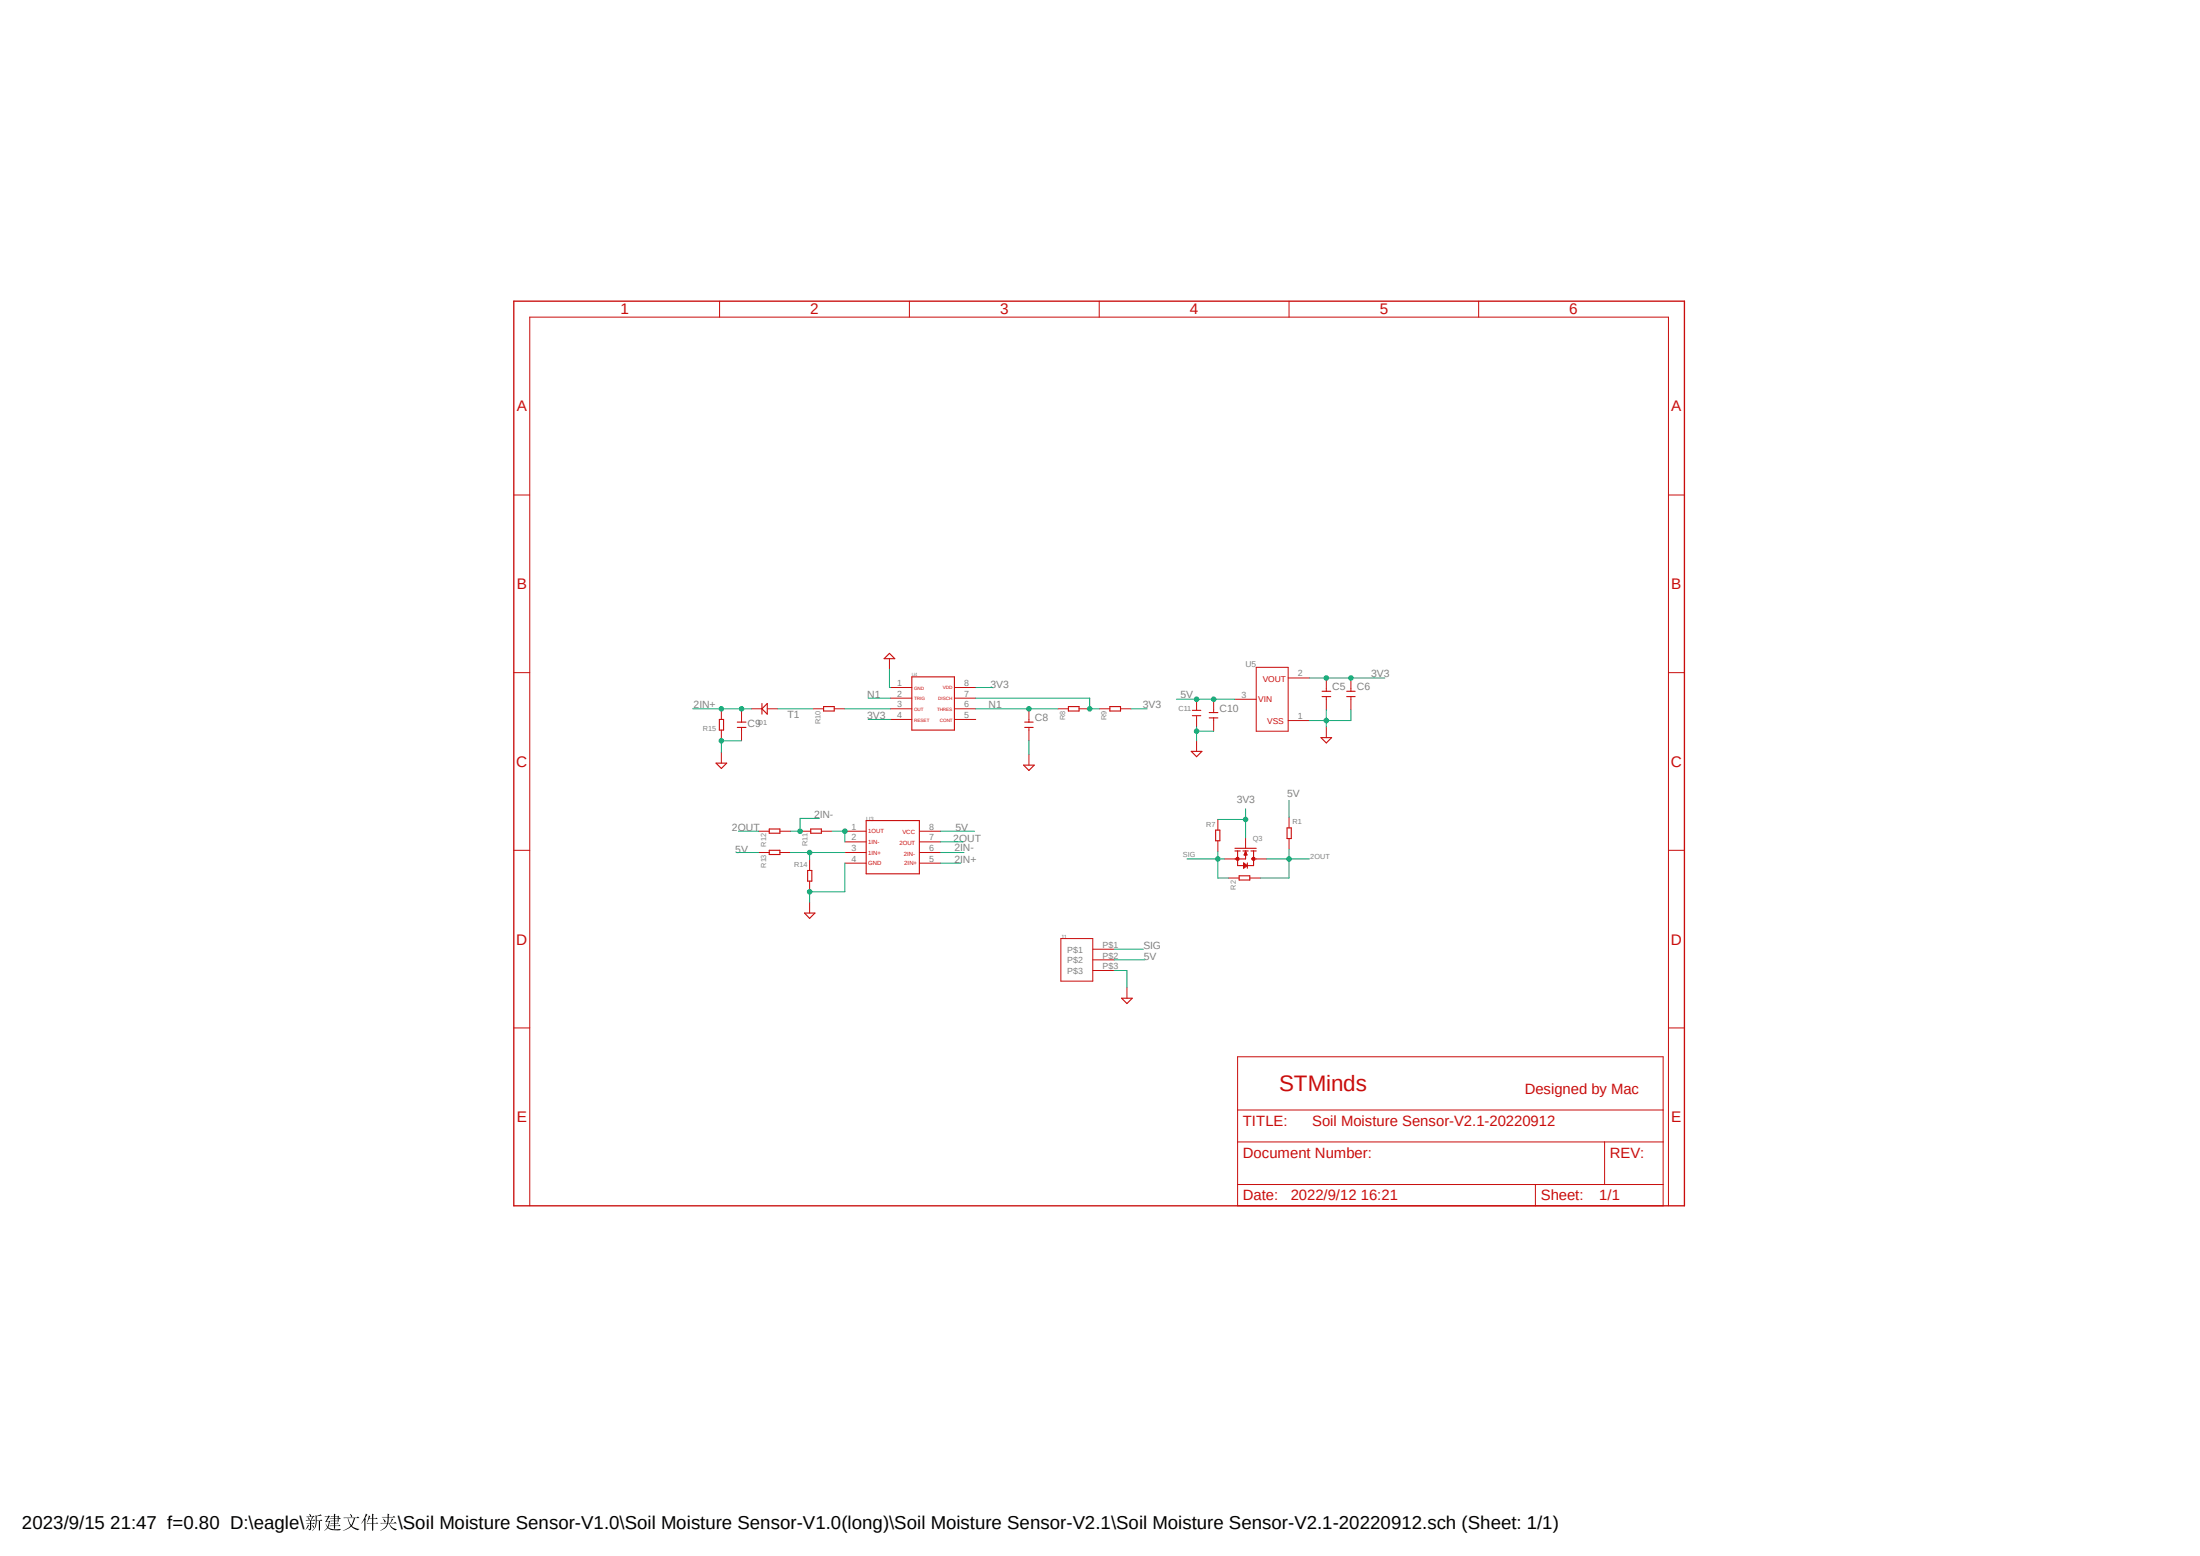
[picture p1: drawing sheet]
<svg xmlns="http://www.w3.org/2000/svg" width="420mm" height="297mm" viewBox="0 0 420 297" stroke-linecap="round" stroke-linejoin="round" font-family="sans-serif">
<path d="M60.2 289.2l.3 .1 .7-.2 .2 .2-.9 .1v.8h.6l.2-.2 .3 .3h-.5v1.8l-.2 .1v-1.9h-.4a1.65 1.65 0 0 1-.9 1.8 2.78 2.78 0 0 0 .6-2.6zM58.7 289.6l.4 .2-.1 .4zM59.5 291.1l.4 .3v.3zM58.8 291l.3 .2-.7 .8zM58.5 289.5h.7l-.1-.5 .3 .2-.1 .3h.3l.2-.2 .3 .3h-.5l.2 .1-.4 .5h.4l.1-.2 .3 .3h-.8v.5h.3l.2-.2 .2 .3h-.7v.9l-.3 .3-.3-.3h.4v-.9l-.7-.1h.7v-.5h-.7l-.2-.1h1.1l.2-.6h-1zM61.9 289.4h.8l.1-.1 .2 .2-.6 .9h.4l.1-.1 .2 .1-.4 .9a.4 .4 0 0 0 .5 .5l.7 .1 1.2-.1a1.77 1.77 0 0 1-1.7 .3l-.8-.4-.7 .4 .6-.6-.4-.7 .4 .6 .3-.9-.6 .1-.1-.2 .6-.9h-.6zM63.1 289.4h.7v-.5l.3 .2-.1 .3h.4l.2-.1 .2 .2-.2 .4 .3-.2 .2 .2h-.5l.1 .5-.2 .1v-.1h-.5v.3l.5-.1 .2 .2h-.7v.4h.6l.2-.2 .2 .3h-1v.5h-.2v-.5h-.8l-.1-.1h.9v-.4l-.6 .1-.1-.2h.7v-.3h-.6l-.1-.1h.7v-.4l-.8 .1-.1-.1h.9v-.4l-.6 .1zM64 289.5v.4h.5v-.4zM64 289.9v.4h.5v-.4zM66.8 289a.36 .36 0 0 1 .4 .2 .36 .36 0 0 1-.1 .4zM65.5 289.7h2.6l.2-.2 .3 .3h-.8l-.6 1.5 .6 .4 .8 .2-.3 .2-.7-.3-.5-.4-.6 .4-1.1 .4 1.5-.9-.5-1.5h-.7zM66.5 289.8l.6 1.3 .5-1.3zM70.4 289.3l.3 .1-.2 .5h.5v-1l.4 .2-.2 .1v.7h.5l.1-.2 .3 .2h-.9v.8h.6l.2-.1 .2 .2h-1v.5a.77 .77 0 0 1-.2 .9v-1.4l-.9 .1-.1-.2h1v-.8h-.6l-.4 .7zM69.8 288.9l.3 .2-.4 .7 .2 .1-.1 .2v2l-.2 .1v-2.1l-.6 .7 .6-1zM72.9 289.6h1.1v-.7l.3 .2-.1 .5h.8l.2-.3 .3 .3h-1.3l-.1 1.1h.4l.3-.8 .3 .1-.5 .7h.6l.2-.2 .3 .3h-1.4l.6 .7 .9 .5-.3 .1-.6-.3-.6-1h-.2a1.86 1.86 0 0 1-1.5 1.4 2.34 2.34 0 0 0 1.3-1.4h-1.2l-.1-.1h1.3l.1-1.1zM73.1 289.9a.41 .41 0 0 1 .4 .2 .41 .41 0 0 1 0 .5z" fill="#000"/>
<path d="M45.7 55.5l328.7 181M374.4 55.5l-328.7 181" fill="none" stroke="#fff" stroke-width=".19"/>
<g fill="none" stroke="#c90d0c" stroke-width=".21">
<path d="M137.3 137.3h.8v2.1h-.8zM140.8 138.9h1.6M140.8 137.8h1.6M145.5 134.3v2M146.5 134.3v2l-1-1zM157.2 134.9h2.1v.8h-2.1zM169.8 124.7l1 1h-2zM174.1 129.2h8.1v10.2h-8.1zM195.6 138.9h1.6M195.6 137.8h1.6M204 134.9h2v.8h-2zM211.9 134.9h2v.8h-2z"/>
<path d="M227.6 136.6h1.6M227.6 135.6h1.6M230.8 137h1.7M230.8 136h1.7M252.4 133h1.6M252.4 132h1.6M257.1 133h1.6M257.1 132h1.6M136.7 145.7h2l-1 1zM146.9 158.2h2v.8h-2zM154.8 158.2h2v.8h-2zM165.4 156.6h10.1v10.2h-10.1z"/>
<path d="M195.4 146h2l-1 1.1zM227.4 143.4h2l-1 1zM232.1 158.5h.8v2h-.8zM252.2 140.8h2l-1 1zM146.9 162.3h2v.8h-2zM153.6 174.3h2l-1 1zM154.2 166.2h.8v2h-.8zM235.8 162.4h1M235.8 161.9h4M236.3 162.4v2.8h3v-2.8M237.3 162.4h1M237.4 164.7l.7 .5-.7 .5z"/>
<path d="M237.4 165l.4 .2M237.5 165l.3 .2M237.5 163.2l.3-.8 .2 .8M237.5 163.2h.5M237.8 162.7v1.3h-1.5M237.8 165.2l-.4 .3M237.8 165.2l-.3 .3M237.8 162.7l.2 .5M237.8 162.7l-.3 .5M237.9 162.8l-.4 .4M238.1 164.7v1M238.8 162.4h1"/>
</g>
<g fill="none" stroke="#c90d0c" stroke-width=".19">
<path d="M137.7 135.3v2M137.7 139.4v2M141.6 135.3v2.5M141.6 138.9v2.5M143.4 135.3h2.1M146.5 135.3h2M155.2 135.3h2M159.3 135.3h2M169.8 125.7v2.1M170 135.3h4.1M170 131.2h4.1M170 133.3h4.1"/>
<path d="M170 137.3h4.1M182.2 135.3h4.1M182.2 131.2h4.1M182.2 133.3h4.1M182.2 137.3h4.1M196.4 135.3v2.5M196.4 138.9v2.5M201.9 135.3h2.1M206 135.3h2M209.8 135.3h2.1M213.9 135.3h2M228.4 133.5v2"/>
<path d="M228.4 136.7v2.1M231.7 133.5v2.5M231.7 137v2.6M235.8 133.5h4M239.8 127.4h6.1v12.2h-6.1zM245.9 137.5h4.1M245.9 129.4h4.1M253.2 129.4v2.6M253.2 133v2.5M253.2 138.8v2M257.9 129.4v2.6M257.9 133v2.5"/>
<path d="M137.7 143.6v2.1M144.8 158.7h2.1M148.9 158.7h2M152.7 158.7h2.1M156.8 158.7h2M161.3 158.7h4.1M175.5 158.7h4.1M196.4 144v2M228.4 141.4v2M232.5 156.4v2.1M144.8 162.7h2.1M148.9 162.7h2"/>
<path d="M154.6 164.1v2.1M154.6 168.2v2M154.6 172.3v2M161.3 160.7h4.1M161.3 162.7h4.1M161.3 164.8h4.1M175.5 160.7h4.1M175.5 162.7h4.1M175.5 164.8h4.1M232.5 160.5v2M235.8 164h.5M239.3 164h.5"/>
</g>
<path d="M239.1 163.7h.4v.5h-.4l-.1-.2 .3-.2 .1 .2h-.4z" fill-rule="evenodd" fill="#c90d0c"/>
<path d="M239.1 163.7h.4v.5h-.4l-.1-.2 .3-.2 .1 .2h-.4z" fill="none" stroke="#c90d0c" stroke-width=".19"/>
<path d="M236.1 163.7h.4v.5h-.4l-.2-.2 .4-.2v.2h-.4z" fill-rule="evenodd" fill="#c90d0c"/>
<g fill="none" stroke="#c90d0c" stroke-width=".19">
<path d="M137.4 57.5v3M173.6 57.5v3M209.8 57.5v3M246.1 57.5v3M282.3 57.5v3M98.1 94.5h3M318.5 94.5h3.1M98.1 128.4h3M318.5 128.4h3.1M237.8 159.9v2M246.1 156v2M98.1 162.3h3"/>
<path d="M202.5 179.2h6.1v8.1h-6.1zM233.7 164h2.1M234.5 167.6h2.1M236.1 163.7h.4v.5h-.4l-.2-.2 .4-.2v.2h-.4zM238.6 167.6h2M239.8 164h2.1M246.1 160.1v2M318.5 162.3h3.1M98.1 196.2h3M208.6 181.2h4.1M208.6 183.2h4.1M208.6 185.3h4.1"/>
<path d="M215.1 188.5v2M318.5 196.2h3.1M236.3 201.7h81.2v28.5h-81.2zM236.3 218h81.2M236.3 211.9h81.2M306.3 218v8.1M101.1 230.2v-169.7h217.4v169.7M236.3 226.1h81.2M293.1 226.1v4.1"/>
</g>
<path d="M245.7 158h.8v2.1h-.8zM236.6 167.2h2v.8h-2zM214.1 190.5h2.1l-1.1 1.1z" fill="none" stroke="#c90d0c" stroke-width=".21"/>
<path d="M98.1 57.5h223.5v172.7h-223.5z" fill="none" stroke="#c90d0c" stroke-width=".25"/>
<path d="M169.8 127.8v3.4h.2M253.2 137.5v1.3M257.9 135.5v2h-7.9" fill="none" stroke="#0dab76" stroke-width=".19"/>
<circle cx="253.2" cy="137.5" r=".43" fill="#0dab76"/>
<g fill="none" stroke="#0dab76" stroke-width=".19">
<path d="M253.2 135.5v2M141.6 141.4h-3.9v2.2M196.4 141.4v2.6"/>
<circle cx="253.2" cy="137.5" r=".43"/>
</g>
<circle cx="137.7" cy="141.4" r=".43" fill="#0dab76"/>
<g fill="none" stroke="#0dab76" stroke-width=".19">
<path d="M228.4 138.8v2.6M228.4 139.6h3.3"/>
<circle cx="137.7" cy="141.4" r=".43"/>
</g>
<circle cx="228.4" cy="139.6" r=".43" fill="#0dab76"/>
<g fill="none" stroke="#0dab76" stroke-width=".19">
<path d="M161.3 164.8v5.4h-6.7v2.1"/>
<circle cx="228.4" cy="139.6" r=".43"/>
</g>
<circle cx="154.6" cy="170.2" r=".43" fill="#0dab76"/>
<g fill="none" stroke="#0dab76" stroke-width=".19">
<path d="M250 129.4h7.9M212.7 185.3h2.4v3.2"/>
<circle cx="154.6" cy="170.2" r=".43"/>
</g>
<circle cx="253.2" cy="129.4" r=".43" fill="#0dab76"/>
<g fill="none" stroke="#0dab76" stroke-width=".19">
<path d="M257.9 129.4h6.5"/>
<circle cx="253.2" cy="129.4" r=".43"/>
</g>
<circle cx="257.9" cy="129.4" r=".43" fill="#0dab76"/>
<g fill="none" stroke="#0dab76" stroke-width=".19">
<path d="M165.7 137.3h4.3M186.3 131.2h3.2M215.9 135.3h3.1M232.5 156.4h5.3M237.8 154.4v5.5"/>
<circle cx="257.9" cy="129.4" r=".43"/>
</g>
<circle cx="237.8" cy="156.4" r=".43" fill="#0dab76"/>
<g fill="none" stroke="#0dab76" stroke-width=".19">
<path d="M228.4 133.5h7.4"/>
<circle cx="237.8" cy="156.4" r=".43"/>
</g>
<circle cx="231.7" cy="133.5" r=".43" fill="#0dab76"/>
<g fill="none" stroke="#0dab76" stroke-width=".19">
<path d="M224.6 133.5h3.8"/>
<circle cx="231.7" cy="133.5" r=".43"/>
</g>
<circle cx="228.4" cy="133.5" r=".43" fill="#0dab76"/>
<g fill="none" stroke="#0dab76" stroke-width=".19">
<path d="M186.3 135.3h15.6M179.6 158.7h6.5M246.1 152.8v3.2M140.5 162.7h4.3M212.7 183.2h5.9"/>
<circle cx="228.4" cy="133.5" r=".43"/>
</g>
<circle cx="196.4" cy="135.3" r=".43" fill="#0dab76"/>
<g fill="none" stroke="#0dab76" stroke-width=".19">
<path d="M165.7 133.3h4.3M186.3 133.3h21.7v2h1.8"/>
<circle cx="196.4" cy="135.3" r=".43"/>
</g>
<circle cx="208" cy="135.3" r=".43" fill="#0dab76"/>
<g fill="none" stroke="#0dab76" stroke-width=".19">
<path d="M137.7 135.3h5.7M148.5 135.3h6.7M161.3 135.3h8.7"/>
<circle cx="208" cy="135.3" r=".43"/>
</g>
<circle cx="141.6" cy="135.3" r=".43" fill="#0dab76"/>
<g fill="none" stroke="#0dab76" stroke-width=".19">
<path d="M132.2 135.3h5.5"/>
<circle cx="141.6" cy="135.3" r=".43"/>
</g>
<circle cx="137.7" cy="135.3" r=".43" fill="#0dab76"/>
<g fill="none" stroke="#0dab76" stroke-width=".19">
<path d="M158.8 158.7h2.5v2M179.6 164.8h3.8"/>
<circle cx="137.7" cy="135.3" r=".43"/>
</g>
<circle cx="161.3" cy="158.7" r=".43" fill="#0dab76"/>
<g fill="none" stroke="#0dab76" stroke-width=".19">
<path d="M156.4 156.2h-3.7v2.5h-1.8"/>
<circle cx="161.3" cy="158.7" r=".43"/>
</g>
<circle cx="152.7" cy="158.7" r=".43" fill="#0dab76"/>
<g fill="none" stroke="#0dab76" stroke-width=".19">
<path d="M141 158.7h3.8M179.6 162.7h4.4M179.6 160.7h4.3M241.9 164h8.1"/>
<circle cx="152.7" cy="158.7" r=".43"/>
</g>
<circle cx="246.1" cy="164" r=".43" fill="#0dab76"/>
<g fill="none" stroke="#0dab76" stroke-width=".19">
<path d="M150.9 162.7h10.4M154.6 162.7v1.4M246.1 162.1v5.5h-5.5"/>
<circle cx="246.1" cy="164" r=".43"/>
</g>
<circle cx="154.6" cy="162.7" r=".43" fill="#0dab76"/>
<g fill="none" stroke="#0dab76" stroke-width=".19">
<path d="M226.6 164h7.1M232.5 162.5v1.5"/>
<circle cx="154.6" cy="162.7" r=".43"/>
</g>
<circle cx="232.5" cy="164" r=".43" fill="#0dab76"/>
<g fill="none" stroke="#0dab76" stroke-width=".19">
<path d="M232.5 164v3.6h2M212.7 181.2h5.6"/>
<circle cx="232.5" cy="164" r=".43"/>
</g>
<text font-size="4.3" fill="#c90d0c" x="244.2" y="208.3">STMinds</text>
<g font-size="3.6">
<text x="4.2" y="291.8">2023/9/15 21:47 f=0.80 D:\eagle\</text>
<text x="75.9" y="291.8">\Soil Moisture Sensor-V1.0\Soil Moisture Sensor-V1.0(long)\Soil Moisture Sensor-V2.1\Soil Moisture Sensor-V2.1-20220912.sch (Sheet: 1/1)</text>
</g>
<g font-size="2.9" fill="#c90d0c">
<text x="118.4" y="60">1</text>
<text x="154.7" y="60">2</text>
<text x="190.9" y="60">3</text>
<text x="227.2" y="60">4</text>
<text x="263.4" y="60">5</text>
<text x="299.6" y="60">6</text>
<text x="98.6" y="78.5">A</text>
<text x="319.1" y="78.5">A</text>
<text x="98.6" y="112.4">B</text>
<text x="319.1" y="112.4">B</text>
<text x="98.6" y="146.4">C</text>
<text x="319" y="146.4">C</text>
<text x="98.6" y="180.3">D</text>
<text x="319" y="180.3">D</text>
<text x="98.6" y="214.2">E</text>
<text x="319.1" y="214.2">E</text>
</g>
<g font-size="2.8" fill="#c90d0c">
<text x="291.1" y="208.7">Designed by Mac</text>
<text x="237.3" y="214.9">TITLE:</text>
<text x="250.5" y="214.9">Soil Moisture Sensor-V2.1-20220912</text>
<text x="237.3" y="221">Document Number:</text>
<text x="307.3" y="221">REV:</text>
<text x="237.3" y="229.2">Date:</text>
<text x="246.4" y="229.2">2022/9/12 16:21</text>
<text x="294.1" y="229.2">Sheet:</text>
<text x="305.3" y="229.2">1/1</text>
</g>
<g font-size="2" fill="#808080">
<text x="189.1" y="131.2">3V3</text>
<text x="254.3" y="131.8">C5</text>
<text x="259" y="131.8">C6</text>
<text x="261.7" y="129.2">3V3</text>
<text x="132.4" y="135.1">2IN+</text>
<text x="150.4" y="137">T1</text>
<text x="165.6" y="137.3">3V3</text>
<text x="165.6" y="133.3">N1</text>
<text x="188.7" y="135.1">N1</text>
<text x="197.6" y="137.7">C8</text>
<text x="218.2" y="135.1">3V3</text>
<text x="225.4" y="133.3">5V</text>
<text x="232.8" y="135.8">C10</text>
<text x="142.7" y="138.7">C9</text>
<text x="236.1" y="153.4">3V3</text>
<text x="245.7" y="152.1">5V</text>
<text x="139.7" y="158.7">2OUT</text>
<text x="155.4" y="156.2">2IN-</text>
<text x="182" y="160.7">2OUT</text>
<text x="182.4" y="158.7">5V</text>
<text x="140.4" y="162.7">5V</text>
<text x="182.2" y="164.8">2IN+</text>
<text x="182.2" y="162.5">2IN-</text>
<text x="218.3" y="181.2">SIG</text>
<text x="218.4" y="183.2">5V</text>
</g>
<g font-size="1.7" fill="#808080">
<text x="171.3" y="130.9">1</text>
<text x="184.1" y="130.9">8</text>
<text x="247.8" y="129.1">2</text>
<text x="171.3" y="133">2</text>
<text x="171.3" y="135">3</text>
<text x="171.3" y="137">4</text>
<text x="184.1" y="137">5</text>
<text x="184.1" y="135">6</text>
<text x="184.1" y="133">7</text>
<text x="237" y="133.2">3</text>
<text x="247.8" y="137.2">1</text>
<text x="162.6" y="158.4">1</text>
<text x="162.6" y="160.4">2</text>
<text x="177.4" y="160.4">7</text>
<text x="177.4" y="158.4">8</text>
<text x="162.6" y="162.4">3</text>
<text x="162.6" y="164.5">4</text>
<text x="177.4" y="164.5">5</text>
<text x="177.4" y="162.4">6</text>
<text x="203.7" y="181.8">P$1</text>
<text x="203.7" y="183.9">P$2</text>
<text x="203.7" y="185.9">P$3</text>
<text x="210.5" y="180.9">P$1</text>
<text x="210.5" y="183">P$2</text>
<text x="210.5" y="185">P$3</text>
</g>
<text font-size="1.6" fill="#808080" x="237.8" y="127.4">U5</text>
<g font-size="1.6" fill="#c90d0c">
<text x="241.1" y="130.1">VOUT</text>
<text x="240.2" y="134.1">VIN</text>
<text x="241.9" y="138.3">VSS</text>
</g>
<g font-size="1.4" fill="#808080">
<text x="203.3" y="137.5" transform="rotate(-90 203.3 137.5)">R8</text>
<text x="211.2" y="137.5" transform="rotate(-90 211.2 137.5)">R9</text>
<text x="225" y="135.7">C11</text>
<text x="134.2" y="139.6">R15</text>
<text x="144.7" y="138.3">D1</text>
<text x="156.6" y="138.3" transform="rotate(-90 156.6 138.3)">R10</text>
<text x="146.3" y="161.6" transform="rotate(-90 146.3 161.6)">R12</text>
<text x="154.2" y="161.5" transform="rotate(-90 154.2 161.5)">R11</text>
<text x="230.3" y="157.9">R7</text>
<text x="239.2" y="160.5">Q3</text>
<text x="246.7" y="157.2">R1</text>
<text x="146.3" y="165.6" transform="rotate(-90 146.3 165.6)">R13</text>
<text x="151.6" y="165.6">R14</text>
<text x="225.8" y="163.5">SIG</text>
<text x="250.1" y="164">2OUT</text>
<text x="235.9" y="169.8" transform="rotate(-90 235.9 169.8)">R2</text>
</g>
<g font-size="1.1" fill="#808080">
<text x="165.4" y="156.6">U3</text>
<text x="202.5" y="179.2">J1</text>
</g>
<g font-size="1.1" fill="#c90d0c">
<text x="165.7" y="159">1OUT</text>
<text x="165.7" y="161.1">1IN-</text>
<text x="171.7" y="161.3">2OUT</text>
<text x="172.3" y="159.3">VCC</text>
<text x="165.7" y="163.1">1IN+</text>
<text x="165.7" y="165.1">GND</text>
<text x="172.6" y="163.3">2IN-</text>
<text x="172.6" y="165.1">2IN+</text>
</g>
<text font-size=".9" fill="#808080" x="174.1" y="129">U4</text>
<g font-size=".9" fill="#c90d0c">
<text x="174.5" y="131.7">GND</text>
<text x="180" y="131.4">VDD</text>
<text x="174.5" y="133.7">TRIG</text>
<text x="174.5" y="135.7">OUT</text>
<text x="174.5" y="137.8">RESET</text>
<text x="178.9" y="135.7">THRES</text>
<text x="179.1" y="133.7">DISCH</text>
<text x="179.4" y="137.8">CONT</text>
</g>
</svg>
